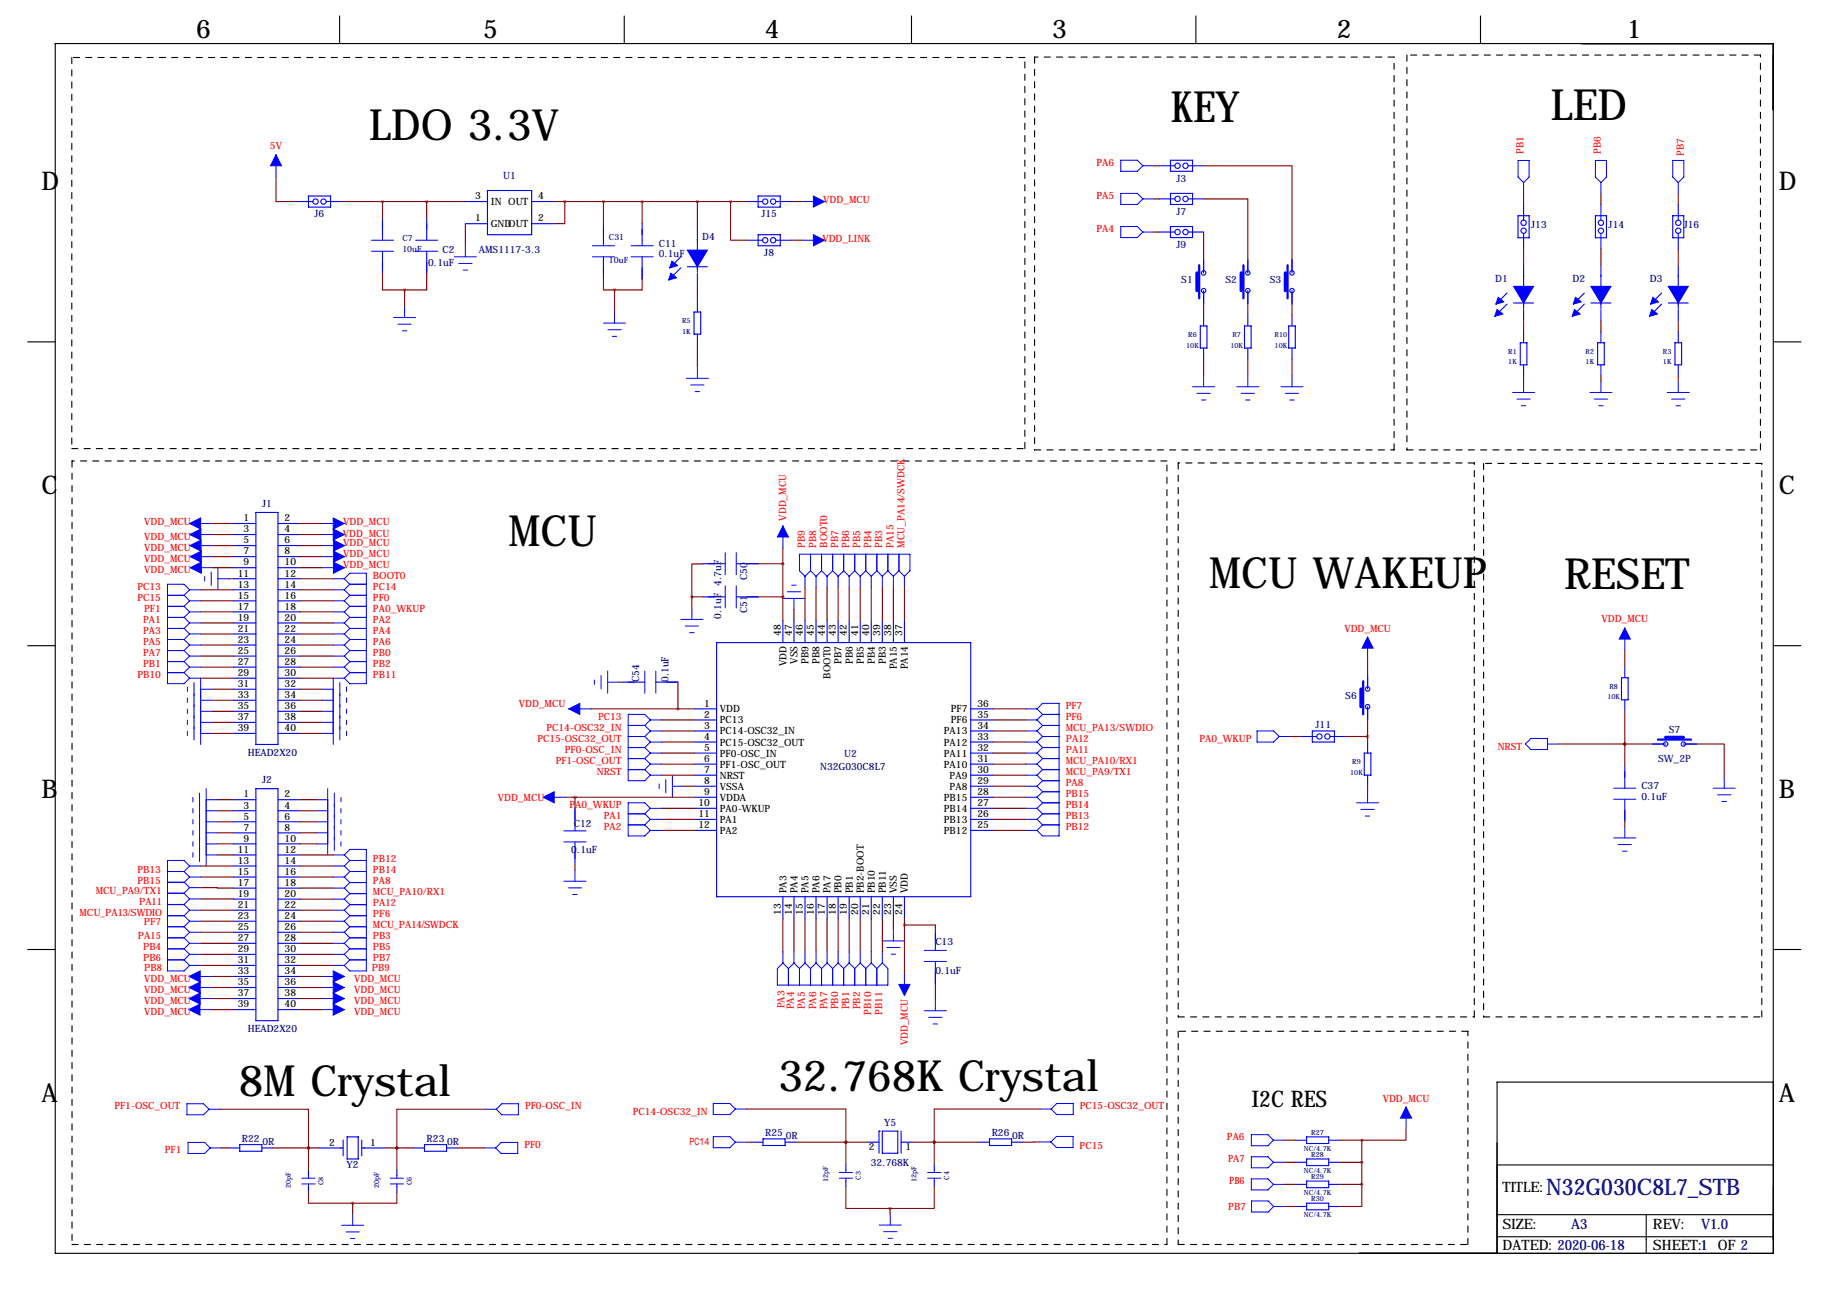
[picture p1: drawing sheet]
<svg xmlns="http://www.w3.org/2000/svg" width="419mm" height="297mm" viewBox="0 0 419 297" stroke-linecap="round" stroke-linejoin="round" font-family="sans-serif">
<g fill="none" stroke="#000" stroke-width=".25">
<path d="M12.7 10h395v278.1h-395zM78.1 3.7v6.3M143.5 3.7v6.3M209.5 3.7v6.3M274.9 3.7v6.3M340.4 3.7v6.3M6.3 78.6h6.4M407.7 78.6h6.3M6.3 148.4h6.4M407.7 148.4h6.3M6.3 218.3h6.4M407.7 218.3h6.3"/>
<path d="M407.7 248.8h-63.5v39.3M344 279.3h63.7M344.2 267.8h63.5M378.5 279.3v8.8M344.2 284.3h63.5"/>
</g>
<g fill="none" stroke="#000" stroke-width=".25" stroke-dasharray="1.4 1.4">
<path d="M16.5 13.2v89.9M235.6 13.2h-219.1M237.8 13.1v90.3M320.5 13.1h-82.7M323.4 12.7v90.7M404.7 12.7h-81.3M16.5 103.1h219.1M16.6 106v180.1M235.6 103.1v-89.9M237.8 103.4h82.7M268.3 106h-251.7M270.9 106.4v127.4"/>
<path d="M320.5 103.4v-90.3M323.4 103.4h81.3M338.9 106.4h-68M341.1 106.5v127.3M404.7 103.4v-90.7M405 106.5h-63.9M270.9 233.8h68M270.9 237.1v49M337.5 237.1h-66.6M338.9 233.8v-127.4M341.1 233.8h63.9M405 233.8v-127.3"/>
<path d="M16.6 286.1h251.7M268.3 286.1v-180.1M270.9 286.1h66.6M337.5 286.1v-49"/>
</g>
<g fill="none" stroke="#00f" stroke-width=".25">
<path d="M266.5 38.1h3.6M269.1 36.8h5.1v2.6h-5.1zM273.2 38.1h3.5M68.4 46.3h3.5M70.9 45.1h5.1v2.5h-5.1zM75 46.3h3.5M87.9 50.2v5M87.9 57.8v5.1M98.1 50.2v5M98.1 57.8v5.1M107 46.3h5.1M107 51.4h5.1"/>
<path d="M112.1 43.8h10.1v10.2h-10.1zM122.2 46.3h5.1M122.2 51.4h5.1M138.7 51.4v5.1M138.7 59v5.1M147.6 51.4v5.1M147.6 59v5.1M156.5 59l-2.5 2.6M160.3 52.7v9.9M171.8 46.3h3.5M171.8 55.2h3.5M174.3 45.1h5.1v2.5h-5.1z"/>
<path d="M174.3 54h5.1v2.5h-5.1zM178.4 46.3h3.5M178.4 55.2h3.5M266.5 45.7h3.6M266.5 53.4h3.6M269.1 44.5h5.1v2.5h-5.1zM269.1 52.1h5.1v2.5h-5.1zM273.2 45.7h3.5M273.2 53.4h3.5M276.7 59.7v3M286.9 59.7v3M297 59.7v3"/>
<path d="M349 49.6h2.5v5.1h-2.5zM350.3 47.1v3.5M350.3 53.7v3.5M366.8 49.6h2.5v5.1h-2.5zM368 47.1v3.5M368 53.7v3.5M384.6 49.6h2.5v5.1h-2.5zM385.8 47.1v3.5M385.8 53.7v3.5M156.5 61.6l-2.5 2.5M158 61.3h4.6M159.6 71.7h1.5v5.1h-1.5z"/>
<path d="M160.3 62.9v2.5M160.3 69.2v2.5M160.3 76.8v2.6M275.9 74.9h1.6v5.1h-1.6zM276.7 66.8v3.1M276.7 72.4v2.5M286.1 74.9h1.5v5.1h-1.5zM286.9 66.8v3.1M286.9 72.4v2.5M296.3 74.9h1.5v5.1h-1.5zM297 66.8v3.1M297 72.4v2.5"/>
<path d="M346.5 67.4l-2.6 2.5M346.5 69.9l-2.6 2.6M348 69.7h4.6M349.5 78.8h1.5v5.1h-1.5zM350.3 61v9.9M350.3 71.2v2.5M350.3 76.3v2.5M364.2 67.4l-2.5 2.5M364.2 69.9l-2.5 2.6M365.8 69.7h4.5M367.3 78.8h1.5v5.1h-1.5zM368 61v9.9"/>
<path d="M368 71.2v2.5M368 76.3v2.5M382 67.4l-2.5 2.5M382 69.9l-2.5 2.6M383.5 69.7h4.6M385.1 78.8h1.5v5.1h-1.5zM385.8 61v9.9M385.8 71.2v2.5M385.8 76.3v2.5M276.7 80v2.6M286.9 80v2.6M297 80v2.6"/>
<path d="M350.3 83.9v2.5M368 83.9v2.5M385.8 83.9v2.5M58.8 117.8h5.1v53.4h-5.1zM53.7 120.4h5.1M53.7 122.9h5.1M53.7 125.4h5.1M53.7 128h5.1M53.7 130.5h5.1M53.7 133.1h5.1M53.7 135.6h5.1M53.7 138.1h5.1"/>
<path d="M63.9 120.4h5.1M63.9 122.9h5.1M63.9 125.4h5.1M63.9 128h5.1M63.9 130.5h5.1M63.9 133.1h5.1M63.9 135.6h5.1M63.9 138.1h5.1M161.6 129.6h5.1M161.6 137.2h5.1M169.3 129.6h5M169.3 137.2h5"/>
<path d="M53.7 140.7h5.1M53.7 143.2h5.1M53.7 145.8h5.1M53.7 148.3h5.1M53.7 150.8h5.1M53.7 153.4h5.1M53.7 155.9h5.1M53.7 158.5h5.1M63.9 140.7h5.1M63.9 143.2h5.1M63.9 145.8h5.1M63.9 148.3h5.1"/>
<path d="M63.9 150.8h5.1M63.9 153.4h5.1M63.9 155.9h5.1M63.9 158.5h5.1M143.2 156.8h5M150.8 156.8h5.1M164.7 147.7h58.5v58.5h-58.5zM180 142.7v5M182.5 142.7v5M185.1 142.7v5M187.6 142.7v5M190.1 142.7v5"/>
<path d="M192.7 142.7v5M195.2 142.7v5M197.8 142.7v5M200.3 142.7v5M202.8 142.7v5M205.4 142.7v5M207.9 142.7v5M314.4 155.4v3M372.8 155.8h1.5v5.1h-1.5zM373.5 153.3v2.5M53.7 161h5.1M53.7 163.5h5.1"/>
<path d="M53.7 166.1h5.1M53.7 168.6h5.1M63.9 161h5.1M63.9 163.5h5.1M63.9 166.1h5.1M63.9 168.6h5.1M159.7 163h5M159.7 165.5h5M159.7 168.1h5M159.7 170.6h5M159.7 173.1h5M159.7 175.7h5"/>
<path d="M159.7 178.2h5M223.2 163h5M223.2 165.5h5M223.2 168.1h5M223.2 170.6h5M223.2 173.1h5M223.2 175.7h5M223.2 178.2h5M299.2 169.3h3.5M301.7 168.1h5.1v2.5h-5.1zM305.8 169.3h3.5M313.6 173.1h1.6v5.1h-1.6z"/>
<path d="M314.4 162.5v3M314.4 170.6v2.5M314.4 178.2v2.6M373.5 160.9v2.5M373.5 176.1v5.1M379.9 171.1h3M387 171.1h3M53.7 183.9h5.1M53.7 186.4h5.1M53.7 188.9h5.1M53.7 191.5h5.1M53.7 194h5.1"/>
<path d="M53.7 196.6h5.1M53.7 199.1h5.1M58.8 181.3h5.1v53.4h-5.1zM63.9 183.9h5.1M63.9 186.4h5.1M63.9 188.9h5.1M63.9 191.5h5.1M63.9 194h5.1M63.9 196.6h5.1M63.9 199.1h5.1M132.2 185.9v5.1M132.2 193.6v5"/>
<path d="M159.7 180.8h5M159.7 183.3h5M159.7 185.8h5M159.7 188.4h5M159.7 190.9h5M223.2 180.8h5M223.2 183.3h5M223.2 185.8h5M223.2 188.4h5M223.2 190.9h5M373.5 183.8v5M53.7 201.6h5.1"/>
<path d="M53.7 204.2h5.1M53.7 206.7h5.1M53.7 209.3h5.1M53.7 211.8h5.1M53.7 214.3h5.1M53.7 216.9h5.1M53.7 219.4h5.1M63.9 201.6h5.1M63.9 204.2h5.1M63.9 206.7h5.1M63.9 209.3h5.1M63.9 211.8h5.1"/>
<path d="M63.9 214.3h5.1M63.9 216.9h5.1M63.9 219.4h5.1M180 206.2v5M182.5 206.2v5M185.1 206.2v5M187.6 206.2v5M190.1 206.2v5M192.7 206.2v5M195.2 206.2v5M197.8 206.2v5M200.3 206.2v5"/>
<path d="M202.8 206.2v5M205.4 206.2v5M207.9 206.2v5M215 213.4v5.1M53.7 222h5.1M53.7 224.5h5.1M53.7 227h5.1M53.7 229.6h5.1M53.7 232.1h5.1M63.9 222h5.1M63.9 224.5h5.1M63.9 227h5.1"/>
<path d="M63.9 229.6h5.1M63.9 232.1h5.1M215 221v5.1M52.6 263.9h2.5M55.1 263.2h5.1v1.5h-5.1zM60.2 263.9h2.5M70.9 269v1.3M70.9 272.8v1.3M73.4 263.9h5.5M78.9 262.1v3.6M79.8 261.4h2.5v5.1h-2.5zM83.2 262.1v3.6"/>
<path d="M83.2 263.9h5.4M91.2 269v1.3M91.2 272.8v1.3M95 263.9h2.6M97.6 263.2h5.1v1.5h-5.1zM102.7 263.9h2.5M172.9 262.6h2.5M175.4 261.8h5.1v1.6h-5.1zM180.5 262.6h2.5M194.5 267.7v1.2M194.5 271.5v1.3M199.5 262.6h2.6"/>
<path d="M202.1 260.1h.1M202.1 260.1v5M202.8 260.1h3.6v5h-3.6zM207.2 260.1v5M207.2 262.6h2.5M214.8 267.7v1.2M214.8 271.5v1.3M224.9 262.6h2.6M227.5 261.8h5.1v1.6h-5.1zM232.6 262.6h2.5M297.8 262.1h2.6M297.8 267.2h2.6"/>
<path d="M297.8 272.3h2.6M297.8 277.4h2.6M300.4 261.4h5.1v1.5h-5.1zM300.4 266.5h5.1v1.5h-5.1zM300.4 271.5h5.1v1.6h-5.1zM300.4 276.6h5.1v1.5h-5.1zM305.5 262.1h2.5M305.5 267.2h2.5M305.5 272.3h2.5M305.5 277.4h2.5"/>
<circle cx="270.7" cy="38.1" r=".61"/>
<circle cx="272.5" cy="38.1" r=".61"/>
<circle cx="72.5" cy="46.3" r=".61"/>
<circle cx="74.4" cy="46.3" r=".61"/>
<circle cx="175.9" cy="55.2" r=".61"/>
<circle cx="175.9" cy="46.3" r=".61"/>
<circle cx="177.7" cy="55.2" r=".61"/>
<circle cx="177.7" cy="46.3" r=".61"/>
<circle cx="270.7" cy="45.7" r=".61"/>
<circle cx="270.7" cy="53.4" r=".61"/>
<circle cx="272.5" cy="45.7" r=".61"/>
<circle cx="272.5" cy="53.4" r=".61"/>
<circle cx="350.3" cy="51.2" r=".61"/>
<circle cx="350.3" cy="53" r=".61"/>
<circle cx="368" cy="51.2" r=".61"/>
<circle cx="368" cy="53" r=".61"/>
<circle cx="385.8" cy="51.2" r=".61"/>
<circle cx="385.8" cy="53" r=".61"/>
<circle cx="276.7" cy="62.7" r=".51"/>
<circle cx="276.7" cy="66.8" r=".51"/>
<circle cx="286.9" cy="62.7" r=".51"/>
<circle cx="286.9" cy="66.8" r=".51"/>
<circle cx="297" cy="62.7" r=".51"/>
<circle cx="297" cy="66.8" r=".51"/>
<circle cx="314.4" cy="158.4" r=".51"/>
<circle cx="303.3" cy="169.3" r=".61"/>
<circle cx="305.2" cy="169.3" r=".61"/>
<circle cx="314.4" cy="162.5" r=".51"/>
<circle cx="382.9" cy="171.1" r=".51"/>
<circle cx="387" cy="171.1" r=".51"/>
</g>
<g fill="none" stroke="#00f" stroke-width=".23">
<path d="M63.4 35.6v5.1M257.7 36.8h3.8l1.2 1.3-1.2 1.3h-3.8zM262.7 38.1h2.6M349 36.9h2.5v3.8l-1.2 1.3-1.3-1.3zM366.8 36.9h2.5v3.8l-1.3 1.3-1.2-1.3zM384.6 36.9h2.5v3.8l-1.3 1.3-1.2-1.3zM85.4 55.2h5.1M85.4 57.8h5.1M95.6 55.2h5M95.6 57.8h5M104.4 59h5.1M107 56.5v2.5"/>
<path d="M136.2 56.5h5.1M136.2 59h5.1M145.1 56.5h5.1M145.1 59h5.1M184.5 55.2h5M184.5 46.3h5M257.7 52.1h3.8l1.2 1.3-1.2 1.2h-3.8zM257.7 44.5h3.8l1.2 1.2-1.2 1.3h-3.8zM262.7 53.4h2.6M262.7 45.7h2.6M350.3 42v2.5M368 42v2.5"/>
<path d="M385.8 42v2.5M90.5 73h5.1M91.5 74.5h3M92.5 76.1h1M93 70.5v2.5M105.5 60.6h3M106.5 62.1h1M138.7 74.3h5.1M139.8 75.8h3M140.8 77.3h1M141.3 71.7v2.6M157.8 87h5.1"/>
<path d="M158.8 88.5h3M159.8 90h1M160.3 84.4v2.6M274.2 88.9h5M275.2 90.4h3M276.2 92h1M276.7 86.4v2.5M284.3 88.9h5.1M285.3 90.4h3.1M286.4 92h1M286.9 86.4v2.5M294.5 88.9h5.1"/>
<path d="M295.5 90.4h3.1M296.5 92h1M297 86.4v2.5M347.7 90.2h5.1M348.7 91.8h3.1M349.8 93.3h1M350.3 87.7v2.5M365.5 90.2h5.1M366.5 91.8h3.1M367.5 93.3h1.1M368 87.7v2.5M383.3 90.2h5.1"/>
<path d="M384.3 91.8h3M385.3 93.3h1M385.8 87.7v2.5M38.5 136.9h3.8M38.5 139.4h3.8M42.3 136.9l1.3 1.2M42.3 139.4l1.3 1.3M43.6 135.6l-1.3-1.3h-3.8v22.9h3.8l1.3-1.3M43.6 135.6h2.5M43.6 135.6l-1.3 1.3M43.6 138.1h2.5M43.6 138.1l-1.3 1.3"/>
<path d="M43.6 120.4h5.1M43.6 122.9h5.1M43.7 125.4h5.1M43.7 128h5.1M43.7 130.5h5.1M47 132.5v1.1M48.6 131.5v3.1M50.1 133.1h2.5M50.1 130.5v5.1M74.1 120.4h5M74.1 122.9h5M74.1 125.4h5.1"/>
<path d="M74.1 128h5.1M74.1 130.5h5.1M76.6 133.1h2.5M76.6 135.6h2.5M76.6 138.1h2.5M79.1 133.1l1.3 1.2M79.1 133.1l1.3-1.3h3.8v25.4h-3.8l-1.3-1.3M79.1 135.6l1.3 1.3M79.1 138.1l1.3 1.3M80.4 134.3h3.8M80.4 136.9h3.8M80.4 134.3l-1.3 1.3"/>
<path d="M80.4 139.4h3.8M80.4 136.9l-1.3 1.2M80.4 139.4l-1.3 1.3M159.1 139.9v2.5M166.7 127.1v5M166.7 134.7v5.1M169.3 127.1v5M169.3 134.7v5.1M180 137.6h5.1M180 120.9v5.1M181 136.1h3M182 134.5h1"/>
<path d="M182.5 137.6v2.5M185.1 132.5l-1.3-1.3v-3.8h25.4v3.8l-1.3 1.3M185.1 132.5v2.5M186.3 131.2l-1.2 1.3M186.3 127.4v3.8M186.3 131.2l1.3 1.3M187.6 132.5v2.5M188.9 131.2l-1.3 1.3M188.9 127.4v3.8M188.9 131.2l1.2 1.3M190.1 132.5v2.5M191.4 127.4v3.8"/>
<path d="M191.4 131.2l-1.3 1.3M191.4 131.2l1.3 1.3M192.7 132.5v2.5M194 131.2l-1.3 1.3M194 127.4v3.8M194 131.2l1.2 1.3M195.2 132.5v2.5M196.5 131.2l-1.3 1.3M196.5 127.4v3.8M196.5 131.2l1.3 1.3M197.8 132.5v2.5M199 127.4v3.8"/>
<path d="M199 131.2l-1.2 1.3M199 131.2l1.3 1.3M200.3 132.5v2.5M201.6 127.4v3.8M201.6 131.2l1.2 1.3M201.6 131.2l-1.3 1.3M202.8 132.5v2.5M204.1 131.2l-1.3 1.3M204.1 127.4v3.8M204.1 131.2l1.3 1.3M205.4 132.5v2.5M206.7 131.2l-1.3 1.3"/>
<path d="M206.7 127.4v3.8M206.7 131.2l1.2 1.3M207.9 132.5v2.5M38.5 141.9h3.8M38.5 144.5h3.8M38.5 147h3.8M38.5 149.6h3.8M38.5 152.1h3.8M38.5 154.6h3.8M42.3 141.9l1.3 1.3M42.3 144.5l1.3 1.3M42.3 147l1.3 1.3"/>
<path d="M42.3 149.6l1.3 1.2M42.3 152.1l1.3 1.3M42.3 154.6l1.3 1.3M43.1 157.9v1.1M43.6 140.7h2.5M43.6 140.7l-1.3 1.2M43.6 143.2h2.5M43.6 143.2l-1.3 1.3M43.6 145.8h2.5M43.6 145.8l-1.3 1.2M43.6 148.3h2.5M43.6 148.3l-1.3 1.3"/>
<path d="M43.6 150.8h2.5M43.6 150.8l-1.3 1.3M43.6 153.4h2.5M43.6 153.4l-1.3 1.2M43.6 155.9h2.5v15.3M44.6 156.9v13.2M46.1 158.5h2.6M74.1 158.5h2.5M76.6 140.7h2.5M76.6 143.2h2.5M76.6 145.8h2.5M76.6 148.3h2.5"/>
<path d="M76.6 150.8h2.5M76.6 153.4h2.5M78.1 156.9v13.2M79.1 140.7l1.3 1.2M79.1 143.2l1.3 1.3M79.1 145.8l1.3 1.2M79.1 148.3l1.3 1.3M79.1 153.4l1.3 1.2M79.1 155.9h-2.5v15.3M79.1 150.8l1.3 1.3M79.7 157.9v1.1M80.4 141.9h3.8"/>
<path d="M80.4 144.5h3.8M80.4 141.9l-1.3 1.3M80.4 147h3.8M80.4 144.5l-1.3 1.3M80.4 149.6h3.8M80.4 147l-1.3 1.3M80.4 152.1h3.8M80.4 154.6h3.8M80.4 152.1l-1.3 1.3M80.4 154.6l-1.3 1.3M80.4 149.6l-1.3 1.2M136.7 156.3v1"/>
<path d="M138.2 155.3v3.1M139.7 156.8h2.5M139.7 154.3v5.1M148.2 154.3v5.1M150.8 154.3v5.1M156.5 142.4h5.1M157.5 143.9h3.1M158.5 145.5h1.1M314.4 146.5v5M373.5 144.4v5.1M43.1 160.5v1M43.1 163v1"/>
<path d="M43.1 165.6v1M43.1 168.1v1M46.1 163.5h2.6M46.1 166.1h2.6M46.1 168.6h2.6M46.1 161h2.6M74.1 163.5h2.5M74.1 166.1h2.5M74.1 168.6h2.5M74.1 161h2.5M79.7 160.5v1M79.7 163v1"/>
<path d="M79.7 165.6v1M79.7 168.1v1M130.8 163h5M144.4 166.8h3.8M144.4 174.4h3.8M144.4 171.9h3.8M144.4 176.9h3.8M144.4 169.3h3.8M148.2 171.9l1.3 1.2M148.2 176.9l1.3 1.3M148.2 174.4l1.3 1.3M148.2 166.8l1.3 1.3"/>
<path d="M148.2 169.3l1.3 1.3M149.5 165.5h2.5M149.5 165.5l-1.3 1.3M149.5 165.5l-1.3-1.3h-3.8v15.3h3.8l1.3-1.3M149.5 173.1h2.5M149.5 173.1l-1.3 1.3M149.5 178.2h2.5M149.5 175.7h2.5M149.5 175.7l-1.3 1.2M149.5 168.1h2.5M149.5 168.1l-1.3 1.2M149.5 170.6h2.5"/>
<path d="M149.5 170.6l-1.3 1.3M153.1 179.2v3.1M154.6 178.2v5.1M235.9 165.5h2.5M235.9 173.1h2.5M235.9 178.2h2.5M235.9 175.7h2.5M235.9 168.1h2.5M235.9 170.6h2.5M235.9 163h2.5M238.4 163l1.3-1.3h3.8v30.5h-3.8l-1.3-1.3M238.4 170.6l1.3 1.3"/>
<path d="M238.4 175.7l1.3 1.2M238.4 178.2l1.3 1.3M238.4 173.1l1.3 1.3M238.4 168.1l1.3 1.2M238.4 165.5l1.3 1.3M238.4 163l1.3 1.2M239.7 166.8h3.8M239.7 164.2h3.8M239.7 174.4h3.8M239.7 171.9h3.8M239.7 179.5h3.8M239.7 176.9h3.8"/>
<path d="M239.7 169.3h3.8M239.7 166.8l-1.3 1.3M239.7 169.3l-1.3 1.3M239.7 171.9l-1.3 1.2M239.7 176.9l-1.3 1.3M239.7 179.5l-1.3 1.3M239.7 174.4l-1.3 1.3M239.7 164.2l-1.3 1.3M289 168.1h3.8l1.3 1.2-1.3 1.3h-3.8zM294.1 169.3h2.5M350.7 171.1l1.2-1.3h3.9v2.5h-3.9zM355.8 171.1h2.5"/>
<path d="M396.4 178.7v2.5M43.6 199.1l-1.3-1.3h-3.8v25.4h3.8l1.3-1.2M43.6 199.1h2.5M43.6 199.1l-1.3 1.3M44.3 183.3v1.1M44.3 185.9v1M44.3 188.4v1M44.3 191v1M44.3 193.5v1M44.3 196v1.1M45.9 182.3v15.8M47.4 196.6h2.5"/>
<path d="M47.4 186.4h2.5M47.4 183.9h2.5M47.4 181.3v17.8M47.4 194h2.5M47.4 191.5h2.5M47.4 188.9h2.5M72.8 186.4h2.5M72.8 183.9h2.5M72.8 194h2.5M72.8 191.5h2.5M72.8 188.9h2.5M75.3 181.3v15.3"/>
<path d="M76.6 199.1h2.5M76.6 196.6h2.5M76.9 182.3v13.2M78.4 183.3v1.1M78.4 185.9v1M78.4 188.4v1M78.4 191v1M78.4 193.5v1M79.1 196.6l1.3-1.3h3.8v27.9h-3.8l-1.3-1.2M79.1 196.6l1.3 1.2M79.1 199.1l1.3 1.3M80.4 197.8h3.8"/>
<path d="M80.4 197.8l-1.3 1.3M124.9 183.3h5M129.6 193.6h5.1M129.6 191h5.1M144.4 187.1h3.8M144.4 189.6h3.8M148.2 187.1l1.3 1.3M148.2 189.6l1.3 1.3M149.5 185.8l-1.3-1.2h-3.8v7.6h3.8l1.3-1.3M149.5 185.8h2.5M149.5 185.8l-1.3 1.3M149.5 188.4h2.5"/>
<path d="M149.5 188.4l-1.3 1.2M149.5 190.9h2.5M151.5 180.2v1.1M154.6 180.8h2.5M235.9 185.8h2.5M235.9 188.4h2.5M235.9 190.9h2.5M235.9 183.3h2.5M235.9 180.8h2.5M238.4 183.3l1.3 1.3M238.4 185.8l1.3 1.3M238.4 188.4l1.3 1.2"/>
<path d="M238.4 180.8l1.3 1.2M239.7 187.1h3.8M239.7 184.6h3.8M239.7 189.6h3.8M239.7 182l-1.3 1.3M239.7 182h3.8M239.7 184.6l-1.3 1.2M239.7 187.1l-1.3 1.3M239.7 189.6l-1.3 1.3M311.9 184.6h5M312.9 186.1h3M313.9 187.6h1"/>
<path d="M314.4 182v2.6M371 181.2h5.1M371 183.8h5.1M371 192.6h5.1M372 194.2h3.1M373 195.7h1M373.5 190.1v2.5M393.9 181.2h5M394.9 182.7h3M395.9 184.3h1M38.5 200.4h3.8M38.5 208h3.8l1.3 1.3"/>
<path d="M38.5 210.5h3.8M38.5 215.6h3.8M38.5 218.1h3.8M38.5 213.1h3.8M38.5 202.8h3.8l1.3 1.3M38.5 205.4h3.8l1.3 1.3M42.3 200.4l1.3 1.2M42.3 213.1l1.3 1.2M42.3 210.5l1.3 1.3M42.3 215.6l1.3 1.3M42.3 218.1l1.3 1.3M43.6 201.6h2.5"/>
<path d="M43.6 201.6l-1.3 1.3h-3.8M43.6 209.3h2.5M43.6 209.3l-1.3 1.2M43.6 216.9h2.5M43.6 214.3h2.5M43.6 214.3l-1.3 1.3M43.6 211.8h2.5M43.6 211.8l-1.3 1.3M43.6 216.9l-1.3 1.2M43.6 219.4h2.5M43.6 219.4l-1.3 1.3M43.6 204.1h2.5"/>
<path d="M43.6 204.1l-1.3 1.2h-3.8M43.6 206.7h2.5M43.6 206.7l-1.3 1.2h-3.8M76.6 201.6h2.5M76.6 206.7h2.5M76.6 204.2h2.5M76.6 209.3h2.5M76.6 216.9h2.5M76.6 214.3h2.5M76.6 211.8h2.5M76.6 219.4h2.5M79.1 206.7l1.3 1.3"/>
<path d="M79.1 204.2l1.3 1.2M79.1 201.6l1.3 1.3M79.1 216.9l1.3 1.2M79.1 214.3l1.3 1.3M79.1 211.8l1.3 1.3M79.1 209.3l1.3 1.2M79.1 219.4l1.3 1.3M80.4 200.4h3.8M80.4 202.9h3.8M80.4 205.4l-1.3 1.3M80.4 205.4h3.8M80.4 208h3.8"/>
<path d="M80.4 202.9l-1.3 1.3M80.4 200.4l-1.3 1.2M80.4 210.5h3.8M80.4 215.6l-1.3 1.3M80.4 215.6h3.8M80.4 218.1h3.8M80.4 213.1l-1.3 1.2M80.4 213.1h3.8M80.4 210.5l-1.3 1.3M80.4 208l-1.3 1.3M80.4 218.1l-1.3 1.3M129.6 202.6h5.1"/>
<path d="M130.7 204.1h3M131.7 205.6h1M132.2 200.1v2.5M180 218.9v2.5M182.5 218.9v2.5M185.1 218.9v2.5M187.6 218.9v2.5M190.1 218.9v2.5M192.7 218.9v2.5M195.2 218.9v2.5M197.8 218.9v2.5M200.3 218.9v2.5"/>
<path d="M202.8 218.9v2.5M202.8 216.3h5.1M203.9 217.8h3M204.9 219.4h1M205.4 213.8v2.5M212.5 218.5h5.1M38.5 220.7h3.8M42.3 220.7l1.3 1.3M43.4 232.1h5.1M43.5 229.6h5.1M43.5 227h5.1M43.5 224.5h5.1"/>
<path d="M43.6 222h2.5M74.1 229.6h5M74.1 232.1h5M74.1 227h5M74.1 224.5h5M76.6 222h2.5M80.4 220.7h3.8M80.4 220.7l-1.3 1.3M180 221.4l-1.3 1.3v3.8h25.4v-3.8l-1.3-1.3M180 221.4l1.3 1.3M181.3 222.7v3.8M182.5 221.4l1.3 1.3"/>
<path d="M182.5 221.4l-1.2 1.3M183.8 222.7v3.8M185.1 221.4l1.2 1.3M185.1 221.4l-1.3 1.3M186.3 222.7v3.8M187.6 221.4l1.3 1.3M187.6 221.4l-1.3 1.3M188.9 222.7v3.8M190.1 221.4l1.3 1.3M190.1 221.4l-1.2 1.3M191.4 222.7v3.8M192.7 221.4l1.3 1.3"/>
<path d="M192.7 221.4l-1.3 1.3M194 222.7v3.8M195.2 221.4l1.3 1.3M195.2 221.4l-1.2 1.3M196.5 222.7v3.8M197.8 221.4l1.2 1.3M197.8 221.4l-1.3 1.3M199 222.7v3.8M200.3 221.4l1.3 1.3M200.3 221.4l-1.3 1.3M201.6 222.7v3.8M202.8 221.4l-1.2 1.3"/>
<path d="M207.9 223.8v5.1M212.5 221h5.1M212.5 232.4h5.1M213.5 233.9h3.1M214.5 235.4h1M215 229.8v2.6M43 253.8h3.8l1.3 1.2-1.3 1.3h-3.8zM48.1 255h2.5M111.6 255h2.5M115.4 253.8h3.8v2.5h-3.8l-1.3-1.3zM164 253.7h3.8l1.3 1.3-1.3 1.2h-3.8zM169.1 255h2.5"/>
<path d="M239.1 255h2.6M242.9 253.7h3.8v2.5h-3.8l-1.2-1.2zM323.2 254.5v5.1M43.2 262.6h3.8l1.3 1.3-1.3 1.3h-3.8zM48.3 263.9h2.6M69.4 272.2h3M69.4 270.9h3M70.9 270.2v.7M70.9 272.2v.7M81.1 279.2v2.5M89.7 272.2h3.1M89.7 270.9h3.1"/>
<path d="M91.2 270.2v.7M91.2 272.2v.7M111.4 263.9h2.5M113.9 263.9l1.3-1.3h3.8v2.6h-3.8zM164 261.3h3.8l1.3 1.3-1.3 1.3h-3.8zM169.1 262.6h2.5M192.9 270.9h3.1M192.9 269.6h3.1M194.5 268.8v.8M194.5 270.9v.7M204.7 279.1v2.5M213.3 270.9h3"/>
<path d="M213.3 269.6h3M214.8 268.8v.8M214.8 270.9v.7M239.1 262.5h2.5M242.9 261.3h3.8v2.5h-3.8l-1.3-1.3zM287.7 260.9h3.8l1.3 1.2-1.3 1.3h-3.8zM287.7 265.9h3.8l1.3 1.3-1.3 1.3h-3.8zM287.7 271h3.8l1.3 1.3-1.3 1.3h-3.8zM287.7 276.1h3.8l1.3 1.3-1.3 1.2h-3.8zM292.8 262.1h2.5M292.8 267.2h2.5M292.8 272.3h2.5"/>
<path d="M292.8 277.4h2.6M78.5 281.7h5.1M79.6 283.2h3M80.6 284.7h1M202.1 281.6h5.1M203.1 283.2h3.1M204.2 284.7h1"/>
</g>
<g fill="#00f" stroke="#00f" stroke-width=".25">
<path d="M160.3 57.5h2.3l-2.3 3.8z"/>
<path d="M158 57.5h2.3v3.8z"/>
<path d="M154.5 60.1l1.3 1-1.8 .5z"/>
<path d="M154.2 62.9l1.3 1-1.8 .5z"/>
<path d="M350.3 65.8h2.3l-2.3 3.9z"/>
<path d="M348 65.8h2.3v3.9z"/>
<path d="M344.4 68.4l1.3 1-1.8 .5z"/>
<path d="M344.2 71.2l1.2 1-1.7 .5z"/>
<path d="M368 65.8h2.3l-2.3 3.9z"/>
<path d="M365.8 65.8h2.2v3.9z"/>
<path d="M362.2 68.4l1.3 1-1.8 .5z"/>
<path d="M361.9 71.2l1.3 1-1.8 .5z"/>
<path d="M385.8 65.8h2.3l-2.3 3.9z"/>
<path d="M383.5 65.8h2.3v3.9z"/>
<path d="M380 68.4l1.3 1-1.8 .5z"/>
<path d="M379.7 71.2l1.3 1-1.8 .5z"/>
</g>
<path d="M275.7 61v7.6M285.9 61v7.6M296 61v7.6M313.4 156.6v7.6M381.2 170h7.6" fill="none" stroke="#00f" stroke-width=".51"/>
<path d="M275.2 62.7v4.1M285.3 62.7v4.1M295.5 62.7v4.1M312.9 158.4v4.1M382.9 169.5h4.1" fill="none" stroke="#00f" stroke-width=".76"/>
<g fill="#00f" stroke="#00f" stroke-width=".23">
<path d="M76.6 119.1l2.5 1.3-2.5 1.2z"/>
<path d="M43.6 120.4l2.5-1.3v2.5z"/>
<path d="M76.6 228.3l2.5 1.3-2.5 1.2z"/>
<path d="M76.6 121.6l2.5 1.3-2.5 1.3z"/>
<path d="M43.6 122.9l2.6-1.3v2.6z"/>
<path d="M43.5 229.6l2.5-1.3v2.5z"/>
<path d="M76.6 230.8l2.5 1.3-2.5 1.3z"/>
<path d="M43.4 232.1l2.6-1.3v2.6z"/>
<path d="M43.5 227l2.5-1.2v2.5z"/>
<path d="M76.6 225.8l2.5 1.2-2.5 1.3z"/>
<path d="M180 120.9l1.3 2.6h-2.6z"/>
<path d="M124.9 183.3l2.5-1.3v2.6z"/>
<path d="M206.7 226.3h2.5l-1.3 2.6z"/>
<path d="M43.7 125.4l2.5-1.2v2.5z"/>
<path d="M43.7 128l2.6-1.3v2.5z"/>
<path d="M43.7 130.5l2.6-1.3v2.6z"/>
<path d="M76.7 124.2l2.5 1.2-2.5 1.3z"/>
<path d="M76.7 126.7l2.5 1.3-2.5 1.2z"/>
<path d="M76.7 129.2l2.5 1.3-2.5 1.3z"/>
<path d="M43.5 224.5l2.5-1.3v2.6z"/>
<path d="M76.6 223.2l2.5 1.3-2.5 1.3z"/>
<path d="M130.8 163l2.5-1.3v2.5z"/>
<path d="M187 45.1l2.5 1.2-2.5 1.3z"/>
<path d="M63.4 35.6l1.3 2.5h-2.5z"/>
<path d="M187 54l2.5 1.2-2.5 1.3z"/>
<path d="M373.5 144.4l1.3 2.5h-2.5z"/>
<path d="M323.2 254.5l1.3 2.6h-2.5z"/>
<path d="M314.4 146.5l1.3 2.5h-2.6z"/>
</g>
<g fill="none" stroke="#800000" stroke-width=".25">
<path d="M265.3 38.1h1.2M276.7 38.1h20.3v21.6M63.4 40.7v5.6h5M78.5 46.3h28.5M87.9 46.3v3.9M98.1 46.3v3.9M107 51.4v5.1M127.3 46.3h44.5M129.8 46.3v5.1h-2.5M138.7 46.3v5.1M147.6 46.3v5.1M160.3 46.3v6.4"/>
<path d="M167.9 46.3v8.9h3.9M181.9 46.3h2.6M181.9 55.2h2.6M265.3 45.7h1.2M265.3 53.4h1.2M276.7 45.7h10.2v14M276.7 53.4v6.3M350.3 44.5v2.6M350.3 57.2v3.8M368 44.5v2.6M368 57.2v3.8M385.8 44.5v2.6"/>
<path d="M385.8 57.2v3.8M87.9 62.9v3.8h5.1M93 66.7v3.8M98.1 62.9v3.8h-5.1M138.7 64.1v2.6h2.6M141.3 66.7v5M147.6 64.1v2.6h-6.3M160.3 65.4v3.8M160.3 79.4v5M276.7 69.9v2.5M286.9 69.9v2.5M297 69.9v2.5"/>
<path d="M350.3 73.7v2.6M368 73.7v2.6M385.8 73.7v2.6M276.7 82.6v3.8M286.9 82.6v3.8M297 82.6v3.8M350.3 86.4v1.3M368 86.4v1.3M385.8 86.4v1.3M46.1 135.6h7.6M46.1 138.1h7.6M48.7 120.4h5"/>
<path d="M48.7 122.9h5M48.8 125.4h4.9M48.8 128h4.9M48.8 130.5h4.9M52.6 133.1h1.1M69 133.1h7.6M69 135.6h7.6M69 138.1h7.6M69 120.4h5.1M69 122.9h5.1M69 125.4h5.1M69 128h5.1"/>
<path d="M69 130.5h5.1M159.1 137.2h2.5M159.1 137.2v2.7M161.6 129.6l-2.5 .1v7.5M174.3 129.6h5.7M174.3 137.2h5.7M180 126v16.7M185.1 135v7.7M187.6 135v7.7M190.1 135v7.7M192.7 135v7.7M195.2 135v7.7"/>
<path d="M197.8 135v7.7M200.3 135v7.7M202.8 135v7.7M205.4 135v7.7M207.9 135v7.7M46.1 140.7h7.6M46.1 143.2h7.6M46.1 145.8h7.6M46.1 148.3h7.6M46.1 150.8h7.6M46.1 153.4h7.6M46.1 155.9h7.6"/>
<path d="M48.7 158.5h5M69 140.7h7.6M69 143.2h7.6M69 145.8h7.6M69 148.3h7.6M69 150.8h7.6M69 153.4h7.6M69 155.9h7.6M69 158.5h5.1M142.2 156.8h1M155.9 156.8v6.2M182.5 140.1v2.6"/>
<path d="M314.4 151.5v3.9M373.5 149.5v3.8M48.7 163.5h5M48.7 166.1h5M48.7 168.6h5M48.7 161h5M69 163.5h5.1M69 166.1h5.1M69 168.6h5.1M69 161h5.1M135.8 163h23.9M152 165.5h7.7"/>
<path d="M152 173.1h7.7M152 178.2h7.7M152 175.7h7.7M152 168.1h7.7M152 170.6h7.7M228.2 165.5h7.7M228.2 173.1h7.7M228.2 178.2h7.7M228.2 175.7h7.7M228.2 168.1h7.7M228.2 170.6h7.7M228.2 163h7.7"/>
<path d="M296.6 169.3h2.6M309.3 169.3h5.1M314.4 165.5v5.1M358.3 171.1h21.6M373.5 171.1h.1M373.5 163.4v12.7M390 171.1h6.4v7.6M46.1 199.1h7.6M49.9 196.6h3.8M49.9 186.4h3.8M49.9 183.9h3.8M49.9 194h3.8"/>
<path d="M49.9 191.5h3.8M49.9 188.9h3.8M69 199.1h7.6M69 196.6h7.6M69 186.4h3.8M69 183.9h3.8M69 194h3.8M69 191.5h3.8M69 188.9h3.8M129.9 183.3h29.8M132.2 183.3v2.6M132.2 198.6v1.5"/>
<path d="M152 185.8h7.7M152 188.4h7.7M152 190.9h7.7M157.1 180.8h2.6M228.2 185.8h7.7M228.2 188.4h7.7M228.2 190.9h7.7M228.2 183.3h7.7M228.2 180.8h7.7M314.4 180.8v1.2M373.5 188.8v1.3M46.1 204.1l7.6 .1"/>
<path d="M46.1 206.7h7.6M46.1 201.6h7.6M46.1 209.3h7.6M46.1 216.9h7.6M46.1 214.3h7.6M46.1 211.8h7.6M46.1 219.4h7.6M69 201.6h7.6M69 206.7h7.6M69 204.2h7.6M69 209.3h7.6M69 216.9h7.6"/>
<path d="M69 214.3h7.6M69 211.8h7.6M69 219.4h7.6M180 211.2v7.7M182.5 211.2v7.7M185.1 211.2v7.7M187.6 211.2v7.7M190.1 211.2v7.7M192.7 211.2v7.7M195.2 211.2v7.7M197.8 211.2v7.7M200.3 211.2v7.7"/>
<path d="M202.8 211.2v7.7M205.4 211.2v2.6M207.9 212.7h7.1v.7M207.9 211.2v12.6M46.1 222h7.6M48.5 232.1h5.2M48.6 229.6h5.1M48.6 227h5.1M48.6 224.5h5.1M69 229.6h5.1M69 232.1h5.1M69 222h7.6"/>
<path d="M69 227h5.1M69 224.5h5.1M215 226.1v3.7M50.6 255h20.3v8.9M111.6 255h-20.4v8.9M171.6 255h22.9v7.6M239.1 255h-24.3v7.6M323.2 259.6v2.5h-10.1M50.9 263.9h1.7M62.7 263.9h10.7M70.9 274.1v2.5h10.2M70.9 263.9h.1"/>
<path d="M70.9 263.9v5.1M81.1 276.6v2.6M88.6 263.9h6.4M91.2 274.1v2.5h-10.1M91.2 263.9h.1M91.2 263.9v5.1M105.2 263.9h6.2M171.6 262.6h1.3M183 262.6h16.5M194.5 272.8v5h10.1M194.5 262.6h.1M194.5 262.6v5.1"/>
<path d="M204.6 277.8l.1 1.3M209.7 262.6h15.2M214.8 272.8v5h-10.2M214.8 262.6h.1M214.8 262.6v5.1M239.1 262.5l-4 .1M295.3 262.1h2.5M295.3 267.2h2.5M295.3 272.3h2.5M295.4 277.4h2.4M308 262.1h5.1M308 267.2h5.1"/>
<path d="M308 272.3h5.1M313.1 272.3v5.1h-5.1M313.1 262.1v10.2"/>
</g>
<path d="M159 137.2a.05 .05 0 0 0 .1 0 .05 .05 0 0 0-.1 0zM155.8 163a.05 .05 0 0 0 .1 0 .05 .05 0 0 0-.1 0zM87.9 46.3a.05 .05 0 0 0 .1 0 .05 .05 0 0 0-.1 0zM129.8 46.3a.05 .05 0 0 0 .1 0 .05 .05 0 0 0-.1 0zM138.7 46.3a.05 .05 0 0 0 .1 0 .05 .05 0 0 0-.1 0zM167.9 46.3a.05 .05 0 0 0 .1 0 .05 .05 0 0 0-.1 0zM373.5 171.1a.05 .05 0 0 0 .1 0 .05 .05 0 0 0-.1 0zM373.5 171.1a.05 .05 0 0 0 .1 0 .05 .05 0 0 0-.1 0zM91.2 263.9a.05 .05 0 0 0 .1 0 .05 .05 0 0 0-.1 0zM91.2 263.9a.05 .05 0 0 0 .1 0 .05 .05 0 0 0-.1 0zM194.4 262.6a.05 .05 0 0 0 .1 0 .05 .05 0 0 0-.1 0zM194.4 262.6a.05 .05 0 0 0 .1 0 .05 .05 0 0 0-.1 0z" fill="#800000" stroke="#800000" stroke-width=".63"/>
<g font-size="9.9">
<text x="269.2" y="28.1">KEY</text>
<text x="356.5" y="27.5">LED</text>
<text x="84.8" y="32.2">LDO 3.3V</text>
<text x="116.9" y="125.5">MCU</text>
<text x="278" y="135.1">MCU WAKEUP</text>
<text x="359.6" y="135.5">RESET</text>
<text x="54.9" y="251.9">8M Crystal</text>
<text x="178.9" y="250.8">32.768K Crystal</text>
</g>
<g font-size="5.9">
<text x="45.1" y="8.7">6</text>
<text x="111.1" y="8.7">5</text>
<text x="175.9" y="8.7">4</text>
<text x="241.9" y="8.7">3</text>
<text x="307.3" y="8.7">2</text>
<text x="374" y="8.7">1</text>
<text x="9.6" y="43.7">D</text>
<text x="408.9" y="43.7">D</text>
<text x="9.6" y="113.5">C</text>
<text x="408.9" y="113.5">C</text>
<text x="9.6" y="183.4">B</text>
<text x="408.9" y="183.4">B</text>
<text x="9.6" y="253.2">A</text>
<text x="408.9" y="253.2">A</text>
</g>
<text font-size="5.3" x="287.7" y="254.5">I2C RES</text>
<text font-size="5.3" fill="#000080" x="355.4" y="274.7">N32G030C8L7_STB</text>
<g font-size="3.3">
<text x="345.4" y="274">TITLE:</text>
<text x="345.4" y="282.6">SIZE:</text>
<text x="345.4" y="287.4">DATED: 2020-06-18</text>
<text x="380" y="287.4">SHEET:1 OF 2</text>
<text x="380" y="282.6">REV:</text>
</g>
<g font-size="3.3" fill="#000080">
<text x="361.2" y="282.6">A3</text>
<text x="391.1" y="282.6">V1.0</text>
</g>
<g font-size="2.3" fill="#f00">
<text x="62.1" y="34.3">5V</text>
<text x="350.3" y="35.4" transform="rotate(-90 350.3 35.4)">PB1</text>
<text x="368" y="35.4" transform="rotate(-90 368 35.4)">PB6</text>
<text x="387.1" y="35.9" transform="rotate(-90 387.1 35.9)">PB7</text>
<text x="252" y="38.1">PA6</text>
<text x="189.3" y="46.7">VDD_MCU</text>
<text x="252" y="45.7">PA5</text>
<text x="252" y="53.4">PA4</text>
<text x="189.1" y="55.6">VDD_LINK</text>
<text x="180.7" y="119.7" transform="rotate(-90 180.7 119.7)">VDD_MCU</text>
<text x="33.2" y="120.7">VDD_MCU</text>
<text x="33.2" y="124.2">VDD_MCU</text>
<text x="78.8" y="123.5">VDD_MCU</text>
<text x="78.9" y="120.7">VDD_MCU</text>
<text x="78.9" y="125.4">VDD_MCU</text>
<text x="185.1" y="125.9" transform="rotate(-90 185.1 125.9)">PB9</text>
<text x="187.6" y="125.9" transform="rotate(-90 187.6 125.9)">PB8</text>
<text x="190.1" y="125.9" transform="rotate(-90 190.1 125.9)">BOOT0</text>
<text x="192.7" y="125.9" transform="rotate(-90 192.7 125.9)">PB7</text>
<text x="195.2" y="125.9" transform="rotate(-90 195.2 125.9)">PB6</text>
<text x="197.8" y="125.9" transform="rotate(-90 197.8 125.9)">PB5</text>
<text x="200.3" y="125.9" transform="rotate(-90 200.3 125.9)">PB4</text>
<text x="202.8" y="125.9" transform="rotate(-90 202.8 125.9)">PB3</text>
<text x="205.4" y="125.9" transform="rotate(-90 205.4 125.9)">PA15</text>
<text x="207.9" y="125.9" transform="rotate(-90 207.9 125.9)">MCU_PA14/SWDCK</text>
<text x="33.2" y="126.7">VDD_MCU</text>
<text x="33.2" y="129.2">VDD_MCU</text>
<text x="33.2" y="131.8">VDD_MCU</text>
<text x="78.9" y="128">VDD_MCU</text>
<text x="78.9" y="130.5">VDD_MCU</text>
<text x="31.6" y="135.6">PC13</text>
<text x="85.8" y="133.1">BOOT0</text>
<text x="85.8" y="135.6">PC14</text>
<text x="31.6" y="138.1">PC15</text>
<text x="32.9" y="143.2">PA1</text>
<text x="33.2" y="140.7">PF1</text>
<text x="85.8" y="138.1">PF0</text>
<text x="85.8" y="140.7">PA0_WKUP</text>
<text x="85.8" y="143.2">PA2</text>
<text x="368.2" y="143.1">VDD_MCU</text>
<text x="32.9" y="145.8">PA3</text>
<text x="32.9" y="148.3">PA5</text>
<text x="85.8" y="145.8">PA4</text>
<text x="85.8" y="148.3">PA6</text>
<text x="309.1" y="145.2">VDD_MCU</text>
<text x="31.6" y="155.9">PB10</text>
<text x="32.9" y="150.8">PA7</text>
<text x="32.9" y="153.4">PB1</text>
<text x="85.8" y="153.4">PB2</text>
<text x="85.8" y="155.9">PB11</text>
<text x="85.8" y="150.8">PB0</text>
<text x="119.3" y="162.6">VDD_MCU</text>
<text x="137.5" y="165.5">PC13</text>
<text x="245" y="165.5">PF6</text>
<text x="245" y="163">PF7</text>
<text x="123.5" y="170.6">PC15-OSC32_OUT</text>
<text x="125.6" y="168.1">PC14-OSC32_IN</text>
<text x="129.9" y="173.1">PF0-OSC_IN</text>
<text x="245" y="170.6">PA12</text>
<text x="245" y="173.1">PA11</text>
<text x="245" y="168.1">MCU_PA13/SWDIO</text>
<text x="275.7" y="170.6">PA0_WKUP</text>
<text x="344.3" y="172.3">NRST</text>
<text x="127.7" y="175.7">PF1-OSC_OUT</text>
<text x="137.2" y="178.2">NRST</text>
<text x="245" y="175.7">MCU_PA10/RX1</text>
<text x="245" y="178.2">MCU_PA9/TX1</text>
<text x="114.4" y="184.2">VDD_MCU</text>
<text x="130.9" y="185.8">PA0_WKUP</text>
<text x="245" y="183.3">PB15</text>
<text x="245" y="185.8">PB14</text>
<text x="245" y="180.8">PA8</text>
<text x="138.8" y="188.4">PA1</text>
<text x="138.8" y="190.9">PA2</text>
<text x="245" y="188.4">PB13</text>
<text x="245" y="190.9">PB12</text>
<text x="31.6" y="203.2">PB15</text>
<text x="31.6" y="200.7">PB13</text>
<text x="85.8" y="198.2">PB12</text>
<text x="85.8" y="200.7">PB14</text>
<text x="85.8" y="203.2">PA8</text>
<text x="22" y="205.5">MCU_PA9/TX1</text>
<text x="32" y="208">PA11</text>
<text x="85.8" y="208.3">PA12</text>
<text x="85.8" y="205.8">MCU_PA10/RX1</text>
<text x="18.3" y="210.5">MCU_PA13/SWDIO</text>
<text x="31.7" y="215.9">PA15</text>
<text x="33.1" y="212.8">PF7</text>
<text x="85.8" y="215.9">PB3</text>
<text x="85.8" y="213.3">MCU_PA14/SWDCK</text>
<text x="85.8" y="210.8">PF6</text>
<text x="32.9" y="218.4">PB4</text>
<text x="32.9" y="221">PB6</text>
<text x="85.8" y="218.4">PB5</text>
<text x="85.8" y="221">PB7</text>
<text x="33.2" y="223.2">PB8</text>
<text x="33.2" y="225.8">VDD_MCU</text>
<text x="81.4" y="225.8">VDD_MCU</text>
<text x="85.5" y="223.2">PB9</text>
<text x="33.2" y="230.8">VDD_MCU</text>
<text x="33.2" y="233.4">VDD_MCU</text>
<text x="33.2" y="228.3">VDD_MCU</text>
<text x="81.4" y="230.8">VDD_MCU</text>
<text x="81.4" y="233.4">VDD_MCU</text>
<text x="81.4" y="228.3">VDD_MCU</text>
<text x="180.3" y="231.8" transform="rotate(-90 180.3 231.8)">PA3</text>
<text x="182.5" y="232.1" transform="rotate(-90 182.5 232.1)">PA4</text>
<text x="185.1" y="232.1" transform="rotate(-90 185.1 232.1)">PA5</text>
<text x="187.6" y="232.1" transform="rotate(-90 187.6 232.1)">PA6</text>
<text x="190.1" y="232.1" transform="rotate(-90 190.1 232.1)">PA7</text>
<text x="192.7" y="232.1" transform="rotate(-90 192.7 232.1)">PB0</text>
<text x="195.2" y="232.1" transform="rotate(-90 195.2 232.1)">PB1</text>
<text x="197.8" y="232.1" transform="rotate(-90 197.8 232.1)">PB2</text>
<text x="200.3" y="233.4" transform="rotate(-90 200.3 233.4)">PB10</text>
<text x="202.8" y="233.4" transform="rotate(-90 202.8 233.4)">PB11</text>
<text x="208.7" y="240.3" transform="rotate(-90 208.7 240.3)">VDD_MCU</text>
<text x="26.3" y="255">PF1-OSC_OUT</text>
<text x="120.7" y="255">PF0-OSC_IN</text>
<text x="145.5" y="256.2">PC14-OSC32_IN</text>
<text x="248.3" y="255">PC15-OSC32_OUT</text>
<text x="317.9" y="253.2">VDD_MCU</text>
<text x="120.5" y="263.9">PF0</text>
<text x="158.5" y="263.1">PC14</text>
<text x="282.1" y="262.1">PA6</text>
<text x="37.9" y="265.2">PF1</text>
<text x="248.2" y="264.2">PC15</text>
<text x="282.3" y="267.2">PA7</text>
<text x="282.6" y="272.3">PB6</text>
<text x="282.4" y="278.1">PB7</text>
</g>
<g font-size="2.3" fill="#000080">
<text x="115.7" y="41.3">U1</text>
<text x="270.5" y="41.8">J3</text>
<text x="72.3" y="50">J6</text>
<text x="175.1" y="50">J15</text>
<text x="270.5" y="49.4">J7</text>
<text x="352" y="52.4">J13</text>
<text x="369.8" y="52.4">J14</text>
<text x="387.1" y="52.4">J16</text>
<text x="101.7" y="58.2">C2</text>
<text x="110.1" y="58.1">AMS1117-3.3</text>
<text x="151.4" y="56.8">C11</text>
<text x="151.4" y="59.1">0.1uF</text>
<text x="161.4" y="55.2">D4</text>
<text x="175.7" y="58.9">J8</text>
<text x="270.5" y="57">J9</text>
<text x="98.5" y="61.1">0.1uF</text>
<text x="271.6" y="65.1">S1</text>
<text x="281.7" y="65.1">S2</text>
<text x="291.9" y="65.1">S3</text>
<text x="343.7" y="64.8">D1</text>
<text x="361.5" y="64.8">D2</text>
<text x="379.3" y="64.8">D3</text>
<text x="60.2" y="116.5">J1</text>
<text x="171.8" y="133.4" transform="rotate(-90 171.8 133.4)">C50</text>
<text x="165.8" y="142.3" transform="rotate(-90 165.8 142.3)">0.1uF 4.7uF</text>
<text x="171.8" y="141" transform="rotate(-90 171.8 141)">C51</text>
<text x="147" y="156.8" transform="rotate(-90 147 156.8)">C54</text>
<text x="153.7" y="156.8" transform="rotate(-90 153.7 156.8)">0.1uF</text>
<text x="309.3" y="160.8">S6</text>
<text x="302.5" y="167.3">J11</text>
<text x="57" y="173.8">HEAD2X20</text>
<text x="383.6" y="168.5">S7</text>
<text x="188.6" y="176.9">N32G030C8L7</text>
<text x="194.1" y="174.2">U2</text>
<text x="381.2" y="175.2">SW_2P</text>
<text x="60.2" y="180">J2</text>
<text x="377.3" y="181.5">C37</text>
<text x="377.3" y="183.8">0.1uF</text>
<text x="131.9" y="190.1">C12</text>
<text x="131.3" y="196.1">0.1uF</text>
<text x="215" y="217.2">C13</text>
<text x="215" y="223.9">0.1uF</text>
<text x="57" y="237.3">HEAD2X20</text>
<text x="55.6" y="262.5">R22</text>
<text x="60.3" y="263.2">0R</text>
<text x="98.1" y="262.5">R23</text>
<text x="102.8" y="263.2">0R</text>
<text x="175.9" y="261.2">R25</text>
<text x="180.6" y="261.8">0R</text>
<text x="203.2" y="258.8">Y5</text>
<text x="228" y="261.2">R26</text>
<text x="232.7" y="261.8">0R</text>
<text x="79.7" y="268.6">Y2</text>
<text x="200.2" y="268">32.768K</text>
</g>
<g font-size="2.3">
<text x="109.2" y="45.8">3</text>
<text x="112.8" y="47.1">IN OUT</text>
<text x="123.7" y="45.8">4</text>
<text x="109.2" y="50.9">1</text>
<text x="112.8" y="52.2">GNDOUT</text>
<text x="123.7" y="50.9">2</text>
<text x="56" y="119.8">1</text>
<text x="65.4" y="119.8">2</text>
<text x="56" y="122.4">3</text>
<text x="56" y="124.9">5</text>
<text x="65.4" y="122.4">4</text>
<text x="65.4" y="124.9">6</text>
<text x="56" y="127.5">7</text>
<text x="56" y="130">9</text>
<text x="65.4" y="127.5">8</text>
<text x="65.4" y="130">10</text>
<text x="54.7" y="132.5">11</text>
<text x="54.7" y="135.1">13</text>
<text x="54.7" y="137.6">15</text>
<text x="65.4" y="132.5">12</text>
<text x="65.4" y="135.1">14</text>
<text x="65.4" y="137.6">16</text>
<text x="54.7" y="140.2">17</text>
<text x="54.7" y="142.7">19</text>
<text x="65.4" y="140.2">18</text>
<text x="65.4" y="142.7">20</text>
<text x="54.7" y="145.2">21</text>
<text x="54.7" y="147.8">23</text>
<text x="65.4" y="145.2">22</text>
<text x="65.4" y="147.8">24</text>
<text x="179.5" y="146.2" transform="rotate(-90 179.5 146.2)">48</text>
<text x="182" y="146.2" transform="rotate(-90 182 146.2)">47</text>
<text x="184.6" y="146.2" transform="rotate(-90 184.6 146.2)">46</text>
<text x="187.1" y="146.2" transform="rotate(-90 187.1 146.2)">45</text>
<text x="189.6" y="146.2" transform="rotate(-90 189.6 146.2)">44</text>
<text x="192.2" y="146.2" transform="rotate(-90 192.2 146.2)">43</text>
<text x="194.7" y="146.2" transform="rotate(-90 194.7 146.2)">42</text>
<text x="197.3" y="146.2" transform="rotate(-90 197.3 146.2)">41</text>
<text x="199.8" y="146.2" transform="rotate(-90 199.8 146.2)">40</text>
<text x="202.3" y="146.2" transform="rotate(-90 202.3 146.2)">39</text>
<text x="204.9" y="146.2" transform="rotate(-90 204.9 146.2)">38</text>
<text x="207.4" y="146.2" transform="rotate(-90 207.4 146.2)">37</text>
<text x="54.7" y="150.3">25</text>
<text x="54.7" y="152.9">27</text>
<text x="54.7" y="155.4">29</text>
<text x="65.4" y="150.3">26</text>
<text x="65.4" y="152.9">28</text>
<text x="65.4" y="155.4">30</text>
<text x="180.8" y="153.1" transform="rotate(-90 180.8 153.1)">VDD</text>
<text x="183.3" y="152.6" transform="rotate(-90 183.3 152.6)">VSS</text>
<text x="185.9" y="152.6" transform="rotate(-90 185.9 152.6)">PB9</text>
<text x="188.4" y="152.6" transform="rotate(-90 188.4 152.6)">PB8</text>
<text x="193.5" y="152.6" transform="rotate(-90 193.5 152.6)">PB7</text>
<text x="196" y="152.6" transform="rotate(-90 196 152.6)">PB6</text>
<text x="198.6" y="152.6" transform="rotate(-90 198.6 152.6)">PB5</text>
<text x="201.1" y="152.6" transform="rotate(-90 201.1 152.6)">PB4</text>
<text x="203.7" y="152.6" transform="rotate(-90 203.7 152.6)">PB3</text>
<text x="206.2" y="153.9" transform="rotate(-90 206.2 153.9)">PA15</text>
<text x="208.7" y="153.9" transform="rotate(-90 208.7 153.9)">PA14</text>
<text x="54.7" y="157.9">31</text>
<text x="54.7" y="160.5">33</text>
<text x="65.4" y="157.9">32</text>
<text x="65.4" y="160.5">34</text>
<text x="191" y="156" transform="rotate(-90 191 156)">BOOT0</text>
<text x="54.7" y="163">35</text>
<text x="54.7" y="165.6">37</text>
<text x="65.4" y="163">36</text>
<text x="65.4" y="165.6">38</text>
<text x="161.9" y="162.5">1</text>
<text x="161.9" y="165">2</text>
<text x="161.9" y="167.5">3</text>
<text x="165.5" y="163.8">VDD</text>
<text x="165.5" y="166.3">PC13</text>
<text x="218.6" y="166.3">PF6</text>
<text x="218.6" y="163.8">PF7</text>
<text x="224.7" y="167.5">34</text>
<text x="224.7" y="165">35</text>
<text x="224.7" y="162.5">36</text>
<text x="54.7" y="168.1">39</text>
<text x="65.4" y="168.1">40</text>
<text x="161.9" y="170.1">4</text>
<text x="161.9" y="172.6">5</text>
<text x="165.5" y="168.9">PC14-OSC32_IN</text>
<text x="165.5" y="171.4">PC15-OSC32_OUT</text>
<text x="165.5" y="173.9">PF0-OSC_IN</text>
<text x="217" y="173.9">PA11</text>
<text x="217" y="171.4">PA12</text>
<text x="217" y="168.9">PA13</text>
<text x="224.7" y="172.6">32</text>
<text x="224.7" y="170.1">33</text>
<text x="161.9" y="175.2">6</text>
<text x="161.9" y="177.7">7</text>
<text x="165.5" y="176.5">PF1-OSC_OUT</text>
<text x="165.5" y="179">NRST</text>
<text x="217" y="176.5">PA10</text>
<text x="218.3" y="179">PA9</text>
<text x="224.7" y="177.7">30</text>
<text x="224.7" y="175.2">31</text>
<text x="56" y="183.3">1</text>
<text x="56" y="185.9">3</text>
<text x="65.4" y="183.3">2</text>
<text x="65.4" y="185.9">4</text>
<text x="160.6" y="185.3">10</text>
<text x="161.9" y="180.2">8</text>
<text x="161.9" y="182.8">9</text>
<text x="165.5" y="181.6">VSSA</text>
<text x="165.5" y="184.1">VDDA</text>
<text x="217" y="184.1">PB15</text>
<text x="218.3" y="181.6">PA8</text>
<text x="224.7" y="185.3">27</text>
<text x="224.7" y="182.8">28</text>
<text x="224.7" y="180.2">29</text>
<text x="56" y="188.4">5</text>
<text x="56" y="191">7</text>
<text x="65.4" y="188.4">6</text>
<text x="65.4" y="191">8</text>
<text x="160.6" y="187.9">11</text>
<text x="160.6" y="190.4">12</text>
<text x="165.5" y="186.6">PA0-WKUP</text>
<text x="165.5" y="189.2">PA1</text>
<text x="165.5" y="191.7">PA2</text>
<text x="217" y="191.7">PB12</text>
<text x="217" y="189.2">PB13</text>
<text x="217" y="186.6">PB14</text>
<text x="224.7" y="190.4">25</text>
<text x="224.7" y="187.9">26</text>
<text x="54.7" y="196">11</text>
<text x="56" y="193.5">9</text>
<text x="65.4" y="193.5">10</text>
<text x="65.4" y="196">12</text>
<text x="54.7" y="198.6">13</text>
<text x="54.7" y="201.1">15</text>
<text x="54.7" y="203.7">17</text>
<text x="65.4" y="198.6">14</text>
<text x="65.4" y="201.1">16</text>
<text x="65.4" y="203.7">18</text>
<text x="54.7" y="206.2">19</text>
<text x="54.7" y="208.7">21</text>
<text x="65.4" y="206.2">20</text>
<text x="65.4" y="208.7">22</text>
<text x="180.8" y="205.4" transform="rotate(-90 180.8 205.4)">PA3</text>
<text x="183.3" y="205.4" transform="rotate(-90 183.3 205.4)">PA4</text>
<text x="185.9" y="205.4" transform="rotate(-90 185.9 205.4)">PA5</text>
<text x="188.4" y="205.4" transform="rotate(-90 188.4 205.4)">PA6</text>
<text x="191" y="205.4" transform="rotate(-90 191 205.4)">PA7</text>
<text x="193.5" y="205.4" transform="rotate(-90 193.5 205.4)">PB0</text>
<text x="196" y="205.4" transform="rotate(-90 196 205.4)">PB1</text>
<text x="198.6" y="205.4" transform="rotate(-90 198.6 205.4)">PB2-BOOT</text>
<text x="201.1" y="205.4" transform="rotate(-90 201.1 205.4)">PB10</text>
<text x="203.7" y="205.4" transform="rotate(-90 203.7 205.4)">PB11</text>
<text x="206.2" y="205.4" transform="rotate(-90 206.2 205.4)">VSS</text>
<text x="208.7" y="205.4" transform="rotate(-90 208.7 205.4)">VDD</text>
<text x="54.7" y="211.3">23</text>
<text x="54.7" y="213.8">25</text>
<text x="65.4" y="211.3">24</text>
<text x="65.4" y="213.8">26</text>
<text x="179.5" y="210.3" transform="rotate(-90 179.5 210.3)">13</text>
<text x="182" y="210.3" transform="rotate(-90 182 210.3)">14</text>
<text x="184.6" y="210.3" transform="rotate(-90 184.6 210.3)">15</text>
<text x="187.1" y="210.3" transform="rotate(-90 187.1 210.3)">16</text>
<text x="189.6" y="210.3" transform="rotate(-90 189.6 210.3)">17</text>
<text x="192.2" y="210.3" transform="rotate(-90 192.2 210.3)">18</text>
<text x="194.7" y="210.3" transform="rotate(-90 194.7 210.3)">19</text>
<text x="197.3" y="210.3" transform="rotate(-90 197.3 210.3)">20</text>
<text x="199.8" y="210.3" transform="rotate(-90 199.8 210.3)">21</text>
<text x="202.3" y="210.3" transform="rotate(-90 202.3 210.3)">22</text>
<text x="204.9" y="210.3" transform="rotate(-90 204.9 210.3)">23</text>
<text x="207.4" y="210.3" transform="rotate(-90 207.4 210.3)">24</text>
<text x="54.7" y="216.4">27</text>
<text x="54.7" y="218.9">29</text>
<text x="54.7" y="221.4">31</text>
<text x="65.4" y="216.4">28</text>
<text x="65.4" y="218.9">30</text>
<text x="65.4" y="221.4">32</text>
<text x="54.7" y="224">33</text>
<text x="54.7" y="226.5">35</text>
<text x="65.4" y="224">34</text>
<text x="65.4" y="226.5">36</text>
<text x="54.7" y="229.1">37</text>
<text x="54.7" y="231.6">39</text>
<text x="65.4" y="229.1">38</text>
<text x="65.4" y="231.6">40</text>
<text x="75.6" y="263.4">2</text>
<text x="85.1" y="263.4">1</text>
<text x="199.7" y="264.5">2</text>
<text x="208.2" y="264.5">1</text>
</g>
<g font-size="2" fill="#000080">
<text x="92.5" y="55.5">C7</text>
<text x="92.5" y="57.9">10uF</text>
<text x="140" y="55.2">C31</text>
<text x="140" y="60.4">10uF</text>
</g>
<g font-size="1.6" fill="#000080">
<text x="156.8" y="74.3">R5</text>
<text x="156.8" y="76.7">1K</text>
<text x="273.2" y="77.5">R6</text>
<text x="283.3" y="77.5">R7</text>
<text x="293" y="77.5">R10</text>
<text x="272.7" y="79.9">10K</text>
<text x="282.9" y="79.9">10K</text>
<text x="293" y="79.9">10K</text>
<text x="346.7" y="81.3">R1</text>
<text x="346.7" y="83.8">1K</text>
<text x="364.5" y="81.3">R2</text>
<text x="364.5" y="83.8">1K</text>
<text x="382.3" y="81.3">R3</text>
<text x="382.3" y="83.8">1K</text>
<text x="369.5" y="160.8">10K</text>
<text x="370" y="158.4">R8</text>
<text x="310.4" y="178.1">10K</text>
<text x="310.9" y="175.7">R9</text>
<text x="301.5" y="260.9">R27</text>
<text x="299.8" y="264.6">NC/4.7K</text>
<text x="299.8" y="269.6">NC/4.7K</text>
<text x="301.5" y="265.9">R28</text>
<text x="66.9" y="273.1" transform="rotate(-90 66.9 273.1)">20pF</text>
<text x="74.3" y="272.5" transform="rotate(-90 74.3 272.5)">C8</text>
<text x="87.2" y="273.1" transform="rotate(-90 87.2 273.1)">20pF</text>
<text x="94.7" y="272.5" transform="rotate(-90 94.7 272.5)">C6</text>
<text x="190.4" y="271.8" transform="rotate(-90 190.4 271.8)">12pF</text>
<text x="197.9" y="271.2" transform="rotate(-90 197.9 271.2)">C3</text>
<text x="210.7" y="271.8" transform="rotate(-90 210.7 271.8)">12pF</text>
<text x="218.2" y="271.2" transform="rotate(-90 218.2 271.2)">C4</text>
<text x="299.8" y="274.7">NC/4.7K</text>
<text x="301.5" y="271">R29</text>
<text x="299.8" y="279.8">NC/4.7K</text>
<text x="301.5" y="276.1">R30</text>
</g>
</svg>
